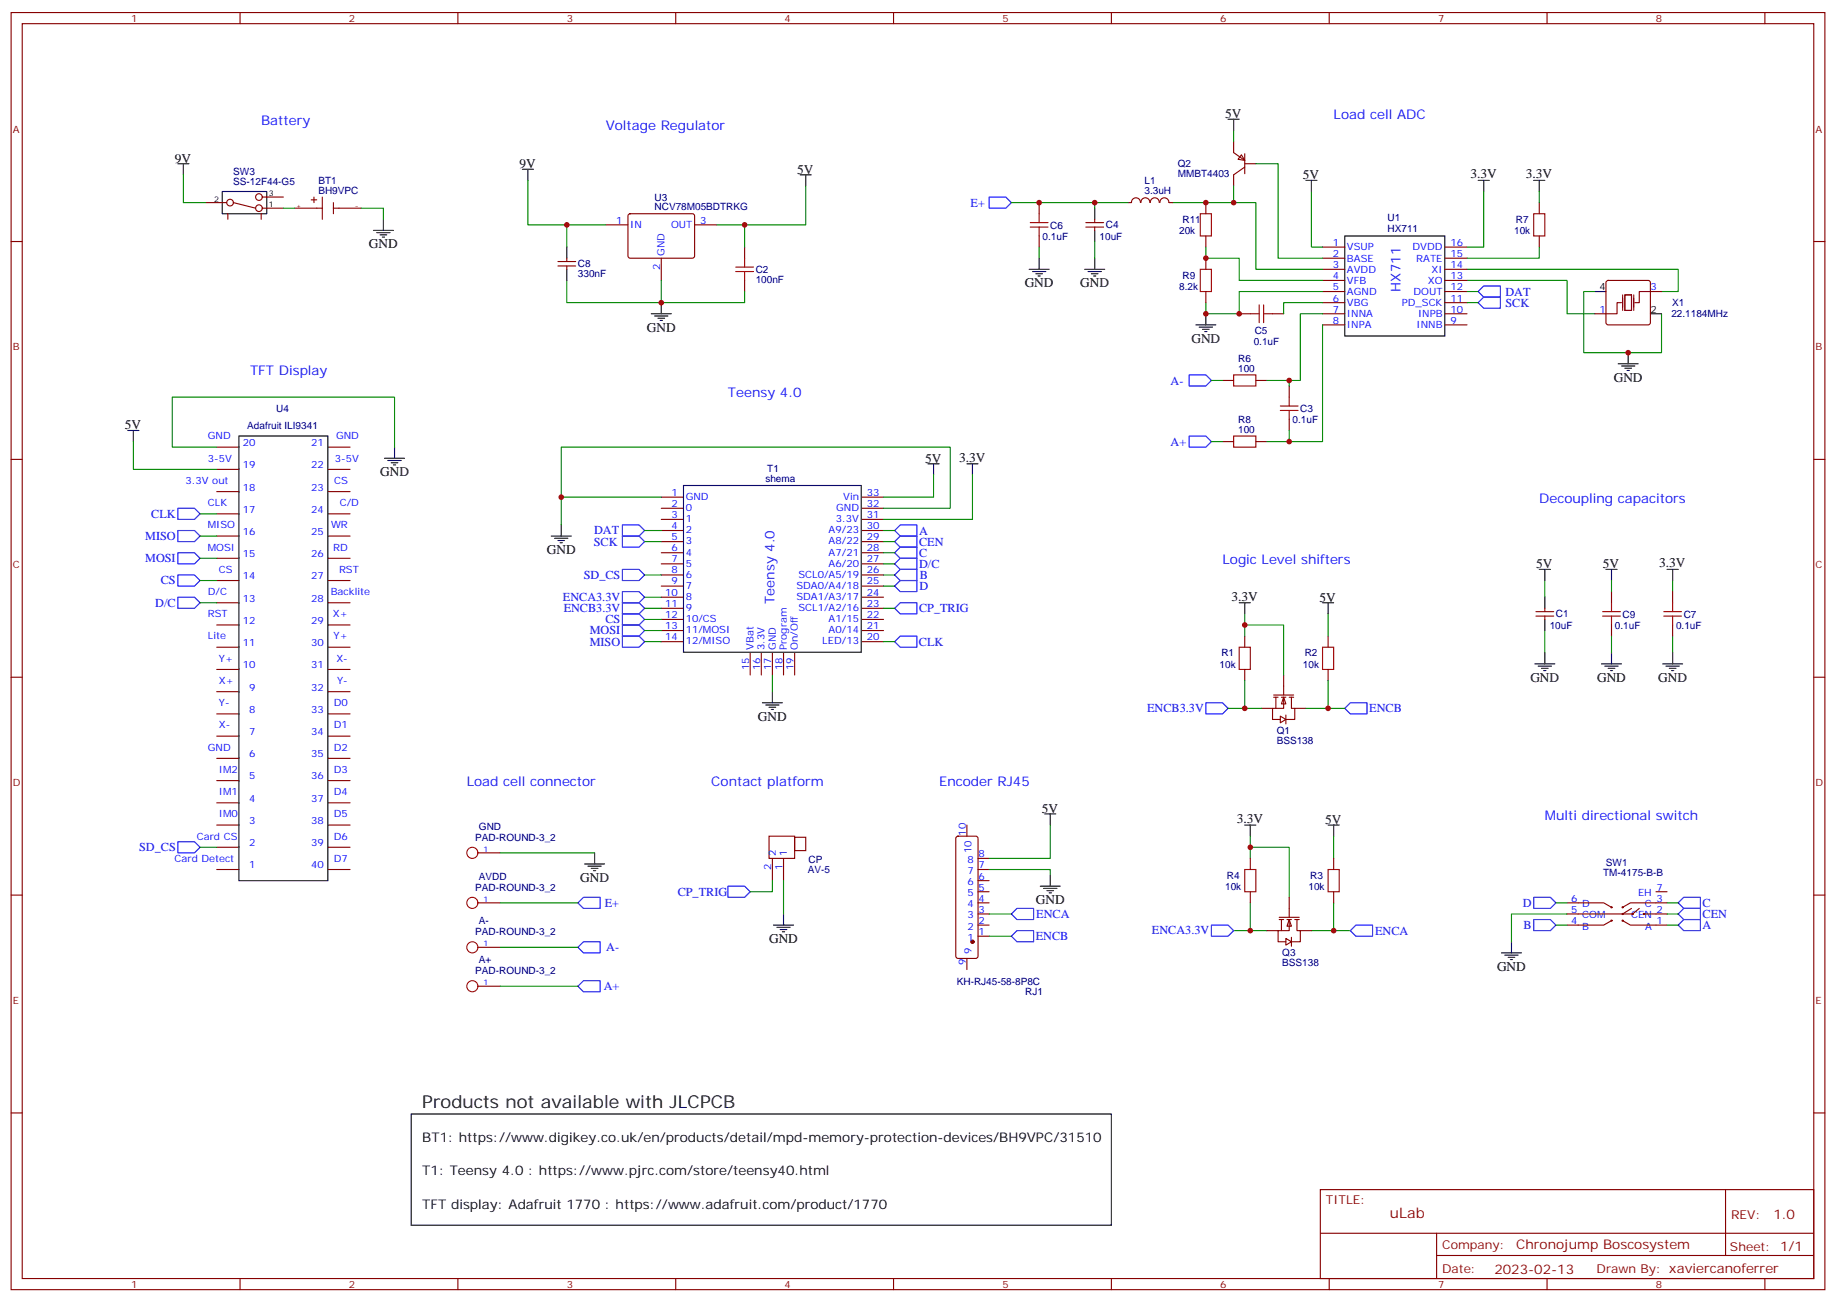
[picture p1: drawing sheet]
<svg xmlns="http://www.w3.org/2000/svg" width="583mm" height="413mm" viewBox="0 0 583 413" stroke-linecap="round" stroke-linejoin="round" font-family="sans-serif">
<g fill="none" stroke="#870000" stroke-width=".35">
<path d="M3.5 4h575.8v405.3h-575.8zM7.1 7.5h568.6v398.3h-568.6zM76.2 4v3.5M145.3 4v3.5M214.5 4v3.5M283.6 4v3.5M352.8 4v3.5M421.9 4v3.5M491.1 4v3.5M560.2 4v3.5M391.6 44.9v3.5l3.5 2.5M394.1 49.1l1 1.8-2.1-.3z"/>
<path d="M395.1 53l-3.5 2.5v3.5M395.1 52h3.5M395.1 48.8v6.3M3.5 76.7h3.6M329.8 64.3v3.5M329.8 74.9v3.5M344.7 72.1h5.6M344.7 70.7h5.6M347.5 69.6v1.1M347.5 72.1v1M362 64.3a1.41 1.41 0 0 0-1.4-1.5 1.41 1.41 0 0 0-1.4 1.5h-1.1M362.2 64.3a1.41 1.41 0 0 1 1.4-1.5 1.41 1.41 0 0 1 1.4 1.5"/>
<path d="M365.1 64.3a1.41 1.41 0 0 1 1.5-1.5 1.41 1.41 0 0 1 1.4 1.5M368.2 64.3a1.41 1.41 0 0 1 1.4-1.5 1.41 1.41 0 0 1 1.4 1.5M371.1 64.3h1.1M382.8 64.3v3.5M382.8 74.9v3.5M419.8 78.4h7.1M458.6 78.4h7.1M488.6 64.3v3.5M488.6 74.9v3.5M575.7 76.7h3.6M382.8 82v3.5M382.8 92.5v3.6"/>
<path d="M393.3 99.6h3.6M403.9 99.6h3.6M419.8 82h7.1M419.8 85.5h7.1M419.8 89h7.1M419.8 92.5h7.1M419.8 96.1h7.1M419.8 99.6h7.1M458.6 82h7.1M458.6 85.5h7.1M458.6 89h7.1M458.6 92.5h7.1"/>
<path d="M458.6 96.1h7.1M458.6 99.6h7.1M419.8 103.1h7.1M458.6 103.1h7.1M388.1 120.8h3.5M398.6 120.8h3.6M409.2 122.5v3.5M409.2 133.1v3.5M3.5 145.8h3.6M209.9 157.8h7.1M273.4 157.8h7.1M388.1 140.2h3.5"/>
<path d="M398.6 140.2h3.6M575.7 145.8h3.6M209.9 161.3h7.1M209.9 164.9h7.1M209.9 168.4h7.1M209.9 171.9h7.1M209.9 175.4h7.1M209.9 179h7.1M273.4 161.3h7.1M273.4 164.9h7.1M273.4 168.4h7.1M273.4 171.9h7.1"/>
<path d="M273.4 175.4h7.1M273.4 179h7.1M209.9 182.5h7.1M209.9 186h7.1M209.9 189.5h7.1M209.9 193.1h7.1M209.9 196.6h7.1M273.4 182.5h7.1M273.4 186h7.1M273.4 189.5h7.1M273.4 193.1h7.1M273.4 196.6h7.1"/>
<path d="M487.5 195.5h5.7M487.5 194.1h5.7M490.4 193.1v1M490.4 195.5v1.1M530.9 187.8v3.5M530.9 198.4v3.5M3.5 214.9h3.6M209.9 200.1h7.1M209.9 203.7h7.1M238.1 207.2v7M241.7 207.2v7M245.2 207.2v7"/>
<path d="M248.7 207.2v7M252.2 207.2v7M273.4 200.1h7.1M273.4 203.7h7.1M395.1 201.9v3.5M395.1 212.5v3.5M421.6 201.9v3.5M421.6 212.5v3.5M575.7 214.9h3.6M3.5 284.1h3.6M575.7 284.1h3.6M3.5 353.2h3.6"/>
<path d="M575.7 353.2h3.6M419.1 377.6h156.6v28.2h-156.6zM547.7 377.6v20.9M419.1 391.4h156.5M456 398.5h119.6M456 391.4v14.1M76.2 405.8v3.5M145.3 405.8v3.5M214.5 405.8v3.5M283.6 405.8v3.5M352.8 405.8v3.5M421.9 405.8v3.5"/>
<path d="M491.1 405.8v3.5M560.2 405.8v3.5"/>
</g>
<g fill="none" stroke="#008700" stroke-width=".35">
<path d="M391.6 41.4v3.5M391.6 59v5.3M398.6 52h7.1v30h14.1M321 64.3h37.1M329.8 78.4v3.6M347.5 64.3v1.8M347.5 76.7v5.3M372.2 64.3h26.4v21.2h21.2M382.8 78.4v3.6h10.5v7h26.5M416.3 60.8v17.6h3.5M471 60.8v17.6h-5.3M488.6 78.4v3.6h-22.9"/>
<path d="M488.6 60.8v3.5M419.8 99.6h-7.1v21.2h-3.5M419.8 96.1h-12.3v3.5M419.8 92.5h-26.5v7.1h-10.5v-3.5M465.7 89h31.7v10.6h8.8M465.7 85.5h67v7h-5.3M465.7 92.5h3.5M465.7 96.1h3.5M506.2 92.5h-3.5v19.4h24.7v-12.3M419.8 103.1v37.1h-10.6M384.5 120.8h3.6M402.2 120.8h7v1.7"/>
<path d="M409.2 136.6v3.6h-7M384.5 140.2h3.6M490.4 184.3v5.2M530.9 184.3v3.5M490.4 200.1v7.1M530.9 201.9v5.3"/>
</g>
<g fill="none" stroke="#000" stroke-width=".35">
<path d="M469.2 57.3h3.5M471 57.3v3.5M486.8 57.3h3.6M488.6 57.3v3.5M347.5 66.1v3.5M347.5 73.1v3.6M426.9 74.9h31.7v31.7h-31.7zM326.7 85.5h6.3M327.7 86.2h4.3M328.8 86.9h2.1M329.5 87.6h.7M329.8 82v3.5"/>
<path d="M344.3 85.5h6.4M345.4 86.2h4.2M346.4 86.9h2.1M347.1 87.6h.7M347.5 82v3.5M382.8 99.6v3.5M379.6 103.1h6.3M380.6 103.8h4.3M381.7 104.5h2.1M382.4 105.2h.7M513.6 115.5h6.4M514.7 116.2h4.2"/>
<path d="M515.8 116.9h2.1M516.5 117.6h.7M516.8 111.9v3.6M217 154.1h56.4v52.9h-56.4zM490.4 189.5v3.6M490.4 196.6v3.5M529.2 180.7h3.5M530.9 180.7v3.6M487.2 210.7h6.3M488.2 211.4h4.3M489.3 212.1h2.1M490 212.8h.7"/>
<path d="M490.4 207.2v3.5M527.8 210.7h6.3M528.8 211.4h4.2M529.9 212.1h2.1M530.6 212.8h.7M530.9 207.2v3.5"/>
</g>
<g fill="none" stroke="#a10000" stroke-width=".35">
<path d="M327 70.7h5.7M327 72.1h5.7M329.8 67.8v2.9M329.8 72.1v2.8M381 67.8h3.5v7.1h-3.5zM486.8 67.8h3.6v7.1h-3.6zM381 85.5h3.5v7h-3.5zM396.9 99.6h2.8M399.7 96.8v5.6M401.1 96.8v5.6M401.1 99.6h2.8M391.6 119h7v3.5h-7z"/>
<path d="M391.6 138.4h7v3.5h-7zM406.4 128.9h5.6M406.4 130.3h5.6M409.2 126v2.9M409.2 130.3v2.8M528.1 194.1h5.7M528.1 195.5h5.7M530.9 191.3v2.8M530.9 195.5v2.9M393.3 205.4h3.6v7.1h-3.6zM419.8 205.4h3.5v7.1h-3.5z"/>
</g>
<path d="M314 62.5h5.3l1.7 1.8-1.7 1.8h-5.3zM469.2 92.5l1.8-1.7h5.2v3.5h-5.2zM469.2 96.1l1.8-1.8h5.2v3.5h-5.2zM377.5 119h5.3l1.7 1.8-1.7 1.7h-5.3zM377.5 138.4h5.3l1.7 1.8-1.7 1.7h-5.3z" fill="none" stroke="#00f" stroke-width=".35"/>
<g fill="#fff" stroke="#870000" stroke-width=".35">
<path d="M407.5 221.3l.7 2.1h-1.4z"/>
<path d="M406.4 227.3l1.8 1.1-1.8 1z"/>
</g>
<path d="M407.5 214.2v6.4M400.4 224.8h3.5M404.3 220.6h6.3M404.3 221.3h1.4M405 221.3v3.5M406.8 221.3h1.4M407.5 221.3v3.5h-3.6v3.6h2.5M408.2 226.9v2.9M409.2 221.3h1.4M409.9 221.3v3.5h1.1v3.6h-2.8M411 224.8h3.5" fill="none" stroke="#870000" stroke-width=".35"/>
<g fill="none" stroke="#008700" stroke-width=".35">
<path d="M395.1 198.4h12.4v15.8M395.1 194.8v7.1M421.6 194.8v7.1M395.1 216v8.8h5.3M421.6 216v8.8h-7.1M389.8 224.8h5.3M421.6 224.8h5.3M396.9 268.9h12.3v15.9M396.9 265.4v7.1M423.3 265.4v7.1M391.6 295.4h5.3M396.9 286.6v8.8h5.3"/>
<path d="M423.3 286.6v8.8h-7M423.3 295.4h5.3"/>
</g>
<path d="M393.3 191.3h3.6M395.1 191.3v3.5M419.8 191.3h3.5M421.6 191.3v3.5M395.1 261.9h3.5M396.9 261.9v3.5M421.6 261.9h3.5M423.3 261.9v3.5" fill="none" stroke="#000" stroke-width=".35"/>
<path d="M382.8 223.1h5.3l1.7 1.7-1.7 1.8h-5.3zM426.9 224.8l1.7-1.7h5.3v3.5h-5.3zM384.5 293.6h5.3l1.8 1.8-1.8 1.7h-5.3zM428.6 295.4l1.8-1.8h5.3v3.5h-5.3z" fill="none" stroke="#00f" stroke-width=".35"/>
<g fill="#fff" stroke="#870000" stroke-width=".35">
<path d="M409.2 291.9l.7 2.1h-1.4z"/>
<path d="M408.2 297.9l1.7 1-1.7 1.1z"/>
</g>
<g fill="none" stroke="#870000" stroke-width=".35">
<path d="M65.3 64.3h6.7M72.3 67.8v1.8M74.1 64.3l7 1.8M82.9 67.8v1.8M83.3 62.5h6.7M83.3 66.1h6.7M192.3 71.4h7M199.6 68l.4-.2 20.1 .1 .4 .6-.1 13-.6 .5-20-.1-.5-.7v-12.7zM220.5 71.4h7M236.4 78.4v3.6M177.1 83h5.6M177.1 84.4h5.6"/>
<path d="M179.9 82v1M179.9 84.4v1.1M209.9 82v7M236.4 89v3.5M506.2 99.6h3.6M510 89.2l.5-.2h12.7l.5 .2 .2 .5v12.7l-.3 .5-.4 .2h-12.7l-.5-.2-.2-.5v-12.7zM523.9 92.5h3.5M68.8 141.9h7M68.8 149h7M68.8 156h7M104.1 141.9h7M104.1 149h7"/>
<path d="M104.1 156h7M68.8 163.1h7M68.8 170.1h7M68.8 177.2h7M104.1 163.1h7M104.1 170.1h7M104.1 177.2h7M68.8 184.3h7M68.8 191.3h7M68.8 198.4h7M104.1 184.3h7M104.1 191.3h7"/>
<path d="M104.1 198.4h7M511.5 187.8v3.5M511.5 198.4v3.5M68.8 205.4h7M68.8 212.5h7M68.8 219.5h7M104.1 205.4h7M104.1 212.5h7M104.1 219.5h7M68.8 226.6h7M68.8 233.6h7M104.1 226.6h7"/>
<path d="M104.1 233.6h7M68.8 240.7h7M68.8 247.8h7M68.8 254.8h7M104.1 240.7h7M104.1 247.8h7M104.1 254.8h7M68.8 261.9h7M68.8 268.9h7M68.8 276h7M104.1 261.9h7M104.1 268.9h7"/>
<path d="M104.1 276h7M151.7 270.7h7M244.1 265.4h8.1v7.1h-8.1zM245.2 272.5v7M248.7 272.5v7M252.2 265.7h3.6v4.3h-3.6zM303.6 265.6l.5-.2h5.6l.5 .2 .2 .5v37.4l-.2 .5-.5 .2h-5.6l-.5-.2-.2-.5v-37.4zM306.9 261.9v3.5M310.4 276h3.6M310.4 279.5h3.6M310.4 272.5h3.6M396.9 272.5v3.5"/>
<path d="M423.3 272.5v3.5M151.7 286.6h7M310.4 293.6h3.6M310.4 290.1h3.6M310.4 286.6h3.6M310.4 283h3.6M310.4 297.1h3.6M396.9 283v3.6M402.2 295.4h3.5M406 291.1h6.4M406 291.9h1.5M406.8 291.9v3.5"/>
<path d="M408.5 291.9h1.4M409.2 291.9v3.5h-3.5v3.5h2.5M409.2 284.8v6.3M409.9 297.5v2.8M411 291.9h1.4M411.7 291.9v3.5h1v3.5h-2.8M412.7 295.4h3.6M423.3 283v3.6M497.4 286.6h11.7l2.4 1.4M511.5 292.2l-2.4 1.4h-11.7M515.1 292.2l2.4 1.4h11.7M517.9 288.3l-2.8 1.8"/>
<path d="M520.3 288.3l-2.1 1.8h-20.8M521.8 290.1h7.4M525.6 283h3.6M529.2 286.6h-11.7l-2.4 1.4M151.7 300.7h7M151.7 313h7M306.9 304.2v3.5"/>
<circle cx="73" cy="64.3" r="1.06"/>
<circle cx="82.2" cy="66.1" r="1.06"/>
<circle cx="82.2" cy="62.5" r="1.06"/>
<circle cx="511.5" cy="288" r=".18"/>
<circle cx="511.5" cy="292.2" r=".18"/>
<circle cx="515.1" cy="292.2" r=".18"/>
<circle cx="515.1" cy="290.1" r=".18"/>
<circle cx="515.1" cy="288" r=".18"/>
<circle cx="518.2" cy="290.1" r=".18"/>
<circle cx="521.8" cy="290.1" r=".18"/>
</g>
<path d="M233.5 84.8h5.7M233.5 86.2h5.7M236.4 82v2.8M236.4 86.2v2.8M508.7 194.1h5.6M508.7 195.5h5.6M511.5 191.3v2.8M511.5 195.5v2.9M395.1 276h3.5v7h-3.5zM421.6 276h3.5v7h-3.5z" fill="none" stroke="#a10000" stroke-width=".35"/>
<g fill="none" stroke="#000" stroke-width=".35">
<path d="M389.8 37.9h3.5M391.6 37.9v3.5M56.4 52h3.6M58.2 52v3.5M165.8 53.7h3.5M167.6 53.7v3.6M254 55.5h3.5M255.8 55.5v3.5M414.5 57.3h3.5M416.3 57.3v3.5M70.6 60.8h14.1v7h-14.1zM118.5 73.1h6.4"/>
<path d="M119.6 73.8h4.2M120.6 74.5h2.2M121.4 75.2h.7M121.7 69.6v3.5M179.9 78.4v3.6M179.9 85.5v3.5M206.7 99.6h6.4M209.9 96.1v3.5M506.2 92.5h3.6M523.9 99.6h3.5M207.8 100.3h4.2M208.8 101h2.2"/>
<path d="M209.5 101.7h.8M40.6 136.6h3.5M42.3 136.6v3.6M75.8 138.4h28.3v141.1h-28.3zM122.1 145.5h6.3M123.1 146.2h4.3M124.2 146.9h2.1M124.9 147.6h.7M125.2 141.9v3.6M294.6 147.2h3.5M296.3 147.2v3.5M306.9 147.2h3.5"/>
<path d="M308.7 147.2v3.5M175 170.1h6.3M176 170.9h4.3M177.1 171.6h2.1M177.8 172.3h.7M178.2 166.6v3.5M488.6 180.7h3.5M490.4 180.7v3.6M509.8 180.7h3.5M511.5 180.7v3.6M245.2 219.5v3.6M508.4 210.7h6.3"/>
<path d="M509.4 211.4h4.2M510.5 212.1h2.1M511.2 212.8h.7M511.5 207.2v3.5M242 223.1h6.4M243.1 223.8h4.2M244.1 224.5h2.1M244.8 225.2h.7M331.6 258.3h3.5M333.4 258.3v3.6M185.6 274.2h6.3M186.6 274.9h4.3"/>
<path d="M187.7 275.6h2.1M188.4 276.3h.7M188.7 270.7v3.5M333.4 277.7v3.6M245.5 293.6h6.4M246.6 294.3h4.2M247.6 295h2.2M248.4 295.7h.7M248.7 290.1v3.5M330.2 281.3h6.3M331.3 282h4.2M332.3 282.7h2.1"/>
<path d="M333 283.4h.7M479.8 298.9v3.5M476.6 302.4h6.4M477.7 303.1h4.2M478.7 303.8h2.1M479.4 304.6h.7M130.5 353.6h222.3v35.3h-222.3z"/>
</g>
<g fill="none" stroke="#008700" stroke-width=".35">
<path d="M58.2 55.5v8.8h7.1M167.6 57.3v14.1h24.7M255.8 59v12.4h-28.3M90 66.1h3.5M114.7 66.1h7v3.5M179.9 71.4v7M236.4 71.4v7M179.9 89v7.1h30v-7.1M236.4 92.5v3.6h-26.5M42.3 140.2v8.8h26.5M68.8 141.9h-14.1v-15.9h70.5v15.9M178.2 157.8v-15.9h123.4v19.4h-21.1"/>
<path d="M209.9 157.8h-31.7v8.8M296.3 150.7v7.1h-15.8M308.7 150.7v14.2h-28.2M63.5 177.2h5.3M63.5 170.1h5.3M63.5 163.1h5.3M204.6 171.9h5.3M204.6 168.4h5.3M280.5 179h3.5M280.5 171.9h3.5M280.5 168.4h3.5M280.5 175.4h3.5"/>
<path d="M63.5 191.3h5.3M63.5 184.3h5.3M204.6 193.1h5.3M204.6 189.5h5.3M204.6 182.5h5.3M204.6 196.6h5.3M280.5 193.1h3.5M280.5 182.5h3.5M280.5 186h3.5M511.5 184.3v3.5M204.6 203.7h5.3M204.6 200.1h5.3"/>
<path d="M245.2 214.2v5.3M280.5 203.7h3.5M511.5 201.9v5.3M63.5 268.9h5.3M158.7 270.7h30M245.2 279.5v3.5h-7.1M248.7 279.5v10.6M314 276h19.4v1.7M333.4 261.9v10.6h-19.4M158.7 286.6h24.7M314 290.1h7M314 297.1h7"/>
<path d="M493.9 286.6h3.5M493.9 293.6h3.5M497.4 290.1h-17.6v8.8M529.2 290.1h3.5M529.2 286.6h3.5M529.2 293.6h3.5M158.7 313h24.7M158.7 300.7h24.7"/>
</g>
<g fill="none" stroke="#00f" stroke-width=".35">
<path d="M56.4 161.3h5.3l1.8 1.8-1.8 1.8h-5.3zM56.4 168.4h5.3l1.8 1.7-1.8 1.8h-5.3zM56.4 175.4h5.3l1.8 1.8-1.8 1.8h-5.3zM197.6 170.1h5.2l1.8 1.8-1.8 1.8h-5.2zM197.6 166.6h5.2l1.8 1.8-1.8 1.7h-5.2zM284 179l1.8-1.8h5.2v3.5h-5.2zM284 168.4l1.8-1.8h5.2v3.5h-5.2zM284 171.9l1.8-1.8h5.2v3.6h-5.2zM284 175.4l1.8-1.7h5.2v3.5h-5.2zM56.4 182.5h5.3l1.8 1.8-1.8 1.7h-5.3zM56.4 189.5h5.3l1.8 1.8-1.8 1.8h-5.3zM197.6 191.3h5.2l1.8 1.8-1.8 1.7h-5.2z"/>
<path d="M197.6 187.8h5.2l1.8 1.7-1.8 1.8h-5.2zM197.6 180.7h5.2l1.8 1.8-1.8 1.8h-5.2zM197.6 194.8h5.2l1.8 1.8-1.8 1.8h-5.2zM197.6 198.4h5.2l1.8 1.7-1.8 1.8h-5.2zM284 193.1l1.8-1.8h5.2v3.5h-5.2zM284 182.5l1.8-1.8h5.2v3.6h-5.2zM284 186l1.8-1.7h5.2v3.5h-5.2zM197.6 201.9h5.2l1.8 1.8-1.8 1.7h-5.2zM284 203.7l1.8-1.8h5.2v3.5h-5.2zM56.4 267.2h5.3l1.8 1.7-1.8 1.8h-5.3zM185.2 298.9h5.3v3.5h-5.3l-1.8-1.7zM185.2 284.8h5.3v3.5h-5.3l-1.8-1.7z"/>
<path d="M231.1 281.3h5.3l1.7 1.7-1.7 1.8h-5.3zM321 290.1l1.8-1.8h5.3v3.6h-5.3zM322.8 295.4h5.3v3.5h-5.3l-1.8-1.8zM486.8 291.9h5.3l1.8 1.7-1.8 1.8h-5.3zM486.8 284.8h5.3l1.8 1.8-1.8 1.7h-5.3zM532.7 290.1l1.8-1.8h5.3v3.6h-5.3zM532.7 286.6l1.8-1.8h5.3v3.5h-5.3zM532.7 293.6l1.8-1.7h5.3v3.5h-5.3zM183.4 313l1.8-1.7h5.3v3.5h-5.3z"/>
</g>
<circle cx="308.7" cy="298.9" r=".53" fill="#870000" stroke="#870000" stroke-width=".35"/>
<g fill="none" stroke="#f00" stroke-width=".35">
<circle cx="149.9" cy="270.7" r="1.76"/>
<circle cx="149.9" cy="286.6" r="1.76"/>
<circle cx="149.9" cy="300.7" r="1.76"/>
<circle cx="149.9" cy="313" r="1.76"/>
</g>
<path d="M93.5 66.1h8.8M98.8 63.4h1.7M99.7 62.5v1.8M102.3 62.5v7.1M105.8 64.3v3.5M105.8 66.1h8.9" fill="none" stroke="#850000" stroke-width=".35"/>
<path d="M514.7 96.1h-1.4v3.5h-3.5M515.1 93.6v4.9M515.8 93.6h2.1v4.9h-2.1zM518.6 93.6v4.9M523.9 92.5h-3.6v3.6h-1.4" fill="none" stroke="#870012" stroke-width=".35"/>
<g fill="#c00">
<circle cx="516.8" cy="111.9" r=".88"/>
<circle cx="409.2" cy="120.8" r=".88"/>
<circle cx="409.2" cy="140.2" r=".88"/>
<circle cx="393.3" cy="99.6" r=".88"/>
<circle cx="382.8" cy="99.6" r=".88"/>
<circle cx="382.8" cy="82" r=".88"/>
<circle cx="382.8" cy="64.3" r=".88"/>
<circle cx="347.5" cy="64.3" r=".88"/>
<circle cx="329.8" cy="64.3" r=".88"/>
<circle cx="391.6" cy="64.3" r=".88"/>
<circle cx="395.1" cy="198.4" r=".88"/>
<circle cx="395.1" cy="224.8" r=".88"/>
<circle cx="421.6" cy="224.8" r=".88"/>
<circle cx="423.3" cy="295.4" r=".88"/>
<circle cx="396.9" cy="295.4" r=".88"/>
<circle cx="396.9" cy="268.9" r=".88"/>
<circle cx="179.9" cy="71.4" r=".88"/>
<circle cx="209.9" cy="96.1" r=".88"/>
<circle cx="236.4" cy="71.4" r=".88"/>
<circle cx="178.2" cy="157.8" r=".88"/>
</g>
<text font-size="5.6" x="134.1" y="351.8">Products not available with JLCPCB</text>
<text font-size="4.6" fill="#800" x="441.2" y="386.6">uLab</text>
<g font-size="4.2" fill="#00f">
<text x="82.9" y="39.6">Battery</text>
<text x="192.3" y="41.4">Voltage Regulator</text>
<text x="423.3" y="37.9">Load cell ADC</text>
<text x="444.5" y="92.5" transform="rotate(-90 444.5 92.5)">HX711</text>
<text x="79.4" y="119">TFT Display</text>
<text x="231.1" y="126">Teensy 4.0</text>
<text x="488.6" y="159.6">Decoupling capacitors</text>
<text x="388.1" y="179">Logic Level shifters</text>
<text x="245.9" y="191.7" transform="rotate(-90 245.9 191.7)">Teensy 4.0</text>
<text x="148.2" y="249.5">Load cell connector</text>
<text x="225.8" y="249.5">Contact platform</text>
<text x="298.1" y="249.5">Encoder RJ45</text>
<text x="490.4" y="260.1">Multi directional switch</text>
</g>
<g font-size="4.2">
<text x="388.9" y="37.5">5V</text>
<text x="55.5" y="51.6">9V</text>
<text x="164.9" y="53.4">9V</text>
<text x="253.1" y="55.1">5V</text>
<text x="413.6" y="56.9">5V</text>
<text x="466.7" y="56.6">3.3V</text>
<text x="484.4" y="56.6">3.3V</text>
<text x="117.1" y="78.8">GND</text>
<text x="325.3" y="91.1">GND</text>
<text x="342.9" y="91.1">GND</text>
<text x="205.3" y="105.2">GND</text>
<text x="378.2" y="108.8">GND</text>
<text x="512.2" y="121.1">GND</text>
<text x="39.6" y="136.3">5V</text>
<text x="293.6" y="146.9">5V</text>
<text x="304.4" y="146.5">3.3V</text>
<text x="120.6" y="151.1">GND</text>
<text x="173.6" y="175.8">GND</text>
<text x="487.7" y="180.4">5V</text>
<text x="508.8" y="180.4">5V</text>
<text x="526.7" y="180">3.3V</text>
<text x="390.9" y="190.6">3.3V</text>
<text x="418.9" y="191">5V</text>
<text x="485.8" y="216.4">GND</text>
<text x="506.9" y="216.4">GND</text>
<text x="526.3" y="216.4">GND</text>
<text x="240.6" y="228.7">GND</text>
<text x="330.7" y="258">5V</text>
<text x="392.6" y="261.2">3.3V</text>
<text x="420.6" y="261.5">5V</text>
<text x="184.1" y="279.9">GND</text>
<text x="328.8" y="286.9">GND</text>
<text x="244.1" y="299.3">GND</text>
<text x="475.2" y="308.1">GND</text>
<text x="134.1" y="362.4">BT1: https://www.digikey.co.uk/en/products/detail/mpd-memory-protection-devices/BH9VPC/31510</text>
<text x="134.1" y="373">T1: Teensy 4.0 : https://www.pjrc.com/store/teensy40.html</text>
<text x="134.1" y="383.6">TFT display: Adafruit 1770 : https://www.adafruit.com/product/1770</text>
</g>
<g font-size="4.2" fill="#800">
<text x="562.9" y="386.8">1.0</text>
<text x="481.3" y="396.4">Chronojump Boscosystem</text>
<text x="474.4" y="404.2">2023-02-13</text>
</g>
<g font-size="3.9" fill="#00f">
<text x="308.1" y="65.6">E+</text>
<text x="477.8" y="93.8">DAT</text>
<text x="477.8" y="97.3">SCK</text>
<text x="371.6" y="122.1">A-</text>
<text x="371.6" y="141.5">A+</text>
<text x="48" y="164.3">CLK</text>
<text x="46.1" y="171.4">MISO</text>
<text x="188.5" y="173.2">SCK</text>
<text x="188.6" y="169.6">DAT</text>
<text x="291.7" y="169.7">A</text>
<text x="291.8" y="173.2">CEN</text>
<text x="46.1" y="178.4">MOSI</text>
<text x="291.8" y="176.7">C</text>
<text x="51" y="185.5">CS</text>
<text x="185.3" y="183.7">SD_CS</text>
<text x="291.8" y="180.3">D/C</text>
<text x="292" y="183.9">B</text>
<text x="178.7" y="190.7">ENCA3.3V</text>
<text x="291.9" y="187.4">D</text>
<text x="49.3" y="192.5">D/C</text>
<text x="178.9" y="194.3">ENCB3.3V</text>
<text x="192.2" y="197.8">CS</text>
<text x="291.7" y="194.4">CP_TRIG</text>
<text x="187.2" y="201.4">MOSI</text>
<text x="187.2" y="204.9">MISO</text>
<text x="291.7" y="205">CLK</text>
<text x="364.1" y="226.1">ENCB3.3V</text>
<text x="434.6" y="226.1">ENCB</text>
<text x="44.2" y="270.1">SD_CS</text>
<text x="192" y="287.8">E+</text>
<text x="215.1" y="284.2">CP_TRIG</text>
<text x="483.3" y="287.8">D</text>
<text x="540.5" y="287.9">C</text>
<text x="328.9" y="291.5">ENCA</text>
<text x="540.5" y="291.4">CEN</text>
<text x="328.8" y="298.4">ENCB</text>
<text x="365.7" y="296.6">ENCA3.3V</text>
<text x="436.5" y="296.8">ENCA</text>
<text x="483.6" y="294.8">B</text>
<text x="540.4" y="294.9">A</text>
<text x="192.4" y="301.9">A-</text>
<text x="191.7" y="314.3">A+</text>
</g>
<g font-size="3.9" fill="#800">
<text x="420.9" y="382.2">TITLE:</text>
<text x="549.5" y="386.8">REV:</text>
<text x="457.8" y="396.4">Company:</text>
<text x="549.1" y="397">Sheet: 1/1</text>
<text x="457.8" y="404">Date:</text>
<text x="506.8" y="404.1">Drawn By: xaviercanoferrer</text>
</g>
<g font-size="3.2" fill="#800">
<text x="41.6" y="7">1</text>
<text x="110.8" y="7">2</text>
<text x="179.9" y="7">3</text>
<text x="249.1" y="7">4</text>
<text x="318.2" y="7">5</text>
<text x="387.3" y="7">6</text>
<text x="456.5" y="7">7</text>
<text x="525.6" y="7">8</text>
<text x="4.1" y="42.1">A</text>
<text x="576.3" y="42.1">A</text>
<text x="4.1" y="111.2">B</text>
<text x="576.3" y="111.2">B</text>
<text x="4.1" y="180.4">C</text>
<text x="576.3" y="180.4">C</text>
<text x="4.1" y="249.5">D</text>
<text x="576.3" y="249.5">D</text>
<text x="4.1" y="318.7">E</text>
<text x="576.3" y="318.7">E</text>
<text x="41.6" y="408.8">1</text>
<text x="110.8" y="408.8">2</text>
<text x="179.9" y="408.8">3</text>
<text x="249.1" y="408.8">4</text>
<text x="318.2" y="408.8">5</text>
<text x="387.3" y="408.8">6</text>
<text x="456.5" y="408.8">7</text>
<text x="525.6" y="408.8">8</text>
</g>
<g font-size="3.2" fill="#000080">
<text x="373.9" y="53.1">Q2</text>
<text x="74" y="58.6">SS-12F44-G5</text>
<text x="74" y="55.5">SW3</text>
<text x="101.1" y="58.3">BT1</text>
<text x="363.3" y="58.5">L1</text>
<text x="373.9" y="56.3">MMBT4403</text>
<text x="101" y="61.5">BH9VPC</text>
<text x="207.8" y="63.7">U3</text>
<text x="363.3" y="61.7">3.3uH</text>
<text x="207.8" y="66.8">NCV78M05BDTRKG</text>
<text x="375.4" y="70.8">R11</text>
<text x="440.5" y="70.2">U1</text>
<text x="481.2" y="70.8">R7</text>
<text x="330.9" y="76">0.1uF</text>
<text x="333.4" y="72.5">C6</text>
<text x="349" y="76">10uF</text>
<text x="351" y="72.5">C4</text>
<text x="374.3" y="74.3">20k</text>
<text x="440.5" y="73.5">HX711</text>
<text x="480.6" y="74.3">10k</text>
<text x="183.4" y="88">330nF</text>
<text x="183.4" y="84.9">C8</text>
<text x="239.9" y="89.8">100nF</text>
<text x="239.9" y="86.7">C2</text>
<text x="375.4" y="88.4">R9</text>
<text x="374.3" y="91.9">8.2k</text>
<text x="530.5" y="100.8">22.1184MHz</text>
<text x="530.8" y="97.2">X1</text>
<text x="398.3" y="106">C5</text>
<text x="398" y="109.6">0.1uF</text>
<text x="393" y="117.9">100</text>
<text x="393" y="114.9">R6</text>
<text x="87.7" y="130.8">U4</text>
<text x="412.8" y="130.7">C3</text>
<text x="78.5" y="136.1">Adafruit ILI9341</text>
<text x="393" y="137.3">100</text>
<text x="393" y="134.3">R8</text>
<text x="410.3" y="134.2">0.1uF</text>
<text x="243.6" y="150">T1</text>
<text x="242.9" y="153">shema</text>
<text x="493.9" y="196">C1</text>
<text x="515.1" y="196">C9</text>
<text x="534.5" y="196">C7</text>
<text x="491.9" y="199.5">10uF</text>
<text x="512.6" y="199.5">0.1uF</text>
<text x="532" y="199.5">0.1uF</text>
<text x="387.7" y="208.3">R1</text>
<text x="414.2" y="208.3">R2</text>
<text x="387.1" y="211.9">10k</text>
<text x="413.6" y="211.9">10k</text>
<text x="405.3" y="232.8">Q1</text>
<text x="405.3" y="236">BSS138</text>
<text x="152" y="263.3">GND</text>
<text x="150.9" y="266.9">PAD-ROUND-3_2</text>
<text x="256.6" y="274">CP</text>
<text x="509.8" y="274.8">SW1</text>
<text x="152" y="279.2">AVDD</text>
<text x="256.5" y="277.1">AV-5</text>
<text x="389.5" y="278.9">R4</text>
<text x="415.9" y="278.9">R3</text>
<text x="508.9" y="278.1">TM-4175-B-B</text>
<text x="150.9" y="282.8">PAD-ROUND-3_2</text>
<text x="388.9" y="282.4">10k</text>
<text x="415.4" y="282.4">10k</text>
<text x="152" y="293.3">A-</text>
<text x="150.9" y="296.9">PAD-ROUND-3_2</text>
<text x="152" y="305.6">A+</text>
<text x="407" y="303.4">Q3</text>
<text x="150.9" y="309.3">PAD-ROUND-3_2</text>
<text x="407" y="306.5">BSS138</text>
<text x="303.7" y="312.5">KH-RJ45-58-8P8C</text>
<text x="325.4" y="315.7">RJ1</text>
</g>
<g font-size="3.2" fill="#00f">
<text x="195.5" y="71">1</text>
<text x="222.2" y="71">3</text>
<text x="200" y="72.4">IN</text>
<text x="213" y="72.4">OUT</text>
<text x="211" y="81.2" transform="rotate(-90 211 81.2)">GND</text>
<text x="423.1" y="78.1">1</text>
<text x="423.1" y="81.6">2</text>
<text x="427.6" y="79.5">VSUP</text>
<text x="427.6" y="83">BASE</text>
<text x="448.4" y="79.5">DVDD</text>
<text x="449.6" y="83">RATE</text>
<text x="460.4" y="81.6">15</text>
<text x="460.4" y="78.1">16</text>
<text x="209.5" y="85.7" transform="rotate(-90 209.5 85.7)">2</text>
<text x="423.1" y="85.1">3</text>
<text x="423.1" y="88.7">4</text>
<text x="427.6" y="86.5">AVDD</text>
<text x="454.4" y="86.5">XI</text>
<text x="460.4" y="88.7">13</text>
<text x="460.4" y="85.1">14</text>
<text x="423.1" y="92.2">5</text>
<text x="423.1" y="95.7">6</text>
<text x="427.6" y="90.1">VFB</text>
<text x="427.6" y="93.6">AGND</text>
<text x="448.7" y="93.6">DOUT</text>
<text x="453.2" y="90.1">XO</text>
<text x="460.4" y="95.7">11</text>
<text x="460.4" y="92.2">12</text>
<text x="523.9" y="92.2">3</text>
<text x="423.1" y="99.2">7</text>
<text x="427.6" y="97.1">VBG</text>
<text x="427.6" y="100.6">INNA</text>
<text x="444.9" y="97.1">PD_SCK</text>
<text x="450.1" y="100.6">INPB</text>
<text x="460.4" y="99.2">10</text>
<text x="507.7" y="99.2">1</text>
<text x="423.1" y="102.8">8</text>
<text x="427.6" y="104.2">INPA</text>
<text x="449.6" y="104.2">INNB</text>
<text x="460.4" y="102.8">9</text>
<text x="66" y="139.5">GND</text>
<text x="77.1" y="141.6">20</text>
<text x="98.8" y="141.6">21</text>
<text x="106.7" y="139.5">GND</text>
<text x="66" y="146.5">3-5V</text>
<text x="77.1" y="148.6">19</text>
<text x="98.8" y="148.6">22</text>
<text x="106.3" y="146.5">3-5V</text>
<text x="58.9" y="153.6">3.3V out</text>
<text x="77.1" y="155.7">18</text>
<text x="98.8" y="155.7">23</text>
<text x="106" y="153.6">CS</text>
<text x="66" y="160.6">CLK</text>
<text x="107.8" y="160.6">C/D</text>
<text x="213.2" y="157.3">1</text>
<text x="213.2" y="160.8">2</text>
<text x="217.7" y="158.7">GND</text>
<text x="267.6" y="158.7">Vin</text>
<text x="275.2" y="160.8">32</text>
<text x="275.2" y="157.3">33</text>
<text x="66" y="167.7">MISO</text>
<text x="77.1" y="162.7">17</text>
<text x="98.8" y="162.7">24</text>
<text x="105.1" y="167.7">WR</text>
<text x="213.2" y="164.3">3</text>
<text x="213.2" y="167.9">4</text>
<text x="217.7" y="162.2">0</text>
<text x="217.7" y="165.7">1</text>
<text x="265.3" y="165.7">3.3V</text>
<text x="265.4" y="162.2">GND</text>
<text x="275.2" y="167.9">30</text>
<text x="275.2" y="164.3">31</text>
<text x="77.1" y="169.8">16</text>
<text x="98.8" y="169.8">25</text>
<text x="213.2" y="171.4">5</text>
<text x="217.7" y="169.3">2</text>
<text x="217.7" y="172.8">3</text>
<text x="263" y="172.8">A8/22</text>
<text x="263" y="169.3">A9/23</text>
<text x="275.2" y="171.4">29</text>
<text x="66" y="174.7">MOSI</text>
<text x="77.1" y="176.8">15</text>
<text x="98.8" y="176.8">26</text>
<text x="105.8" y="174.7">RD</text>
<text x="213.2" y="174.9">6</text>
<text x="213.2" y="178.4">7</text>
<text x="217.7" y="176.3">4</text>
<text x="217.7" y="179.8">5</text>
<text x="263" y="179.8">A6/20</text>
<text x="263" y="176.3">A7/21</text>
<text x="275.2" y="178.4">27</text>
<text x="275.2" y="174.9">28</text>
<text x="69.5" y="181.8">CS</text>
<text x="77.1" y="183.9">14</text>
<text x="98.8" y="183.9">27</text>
<text x="107.6" y="181.8">RST</text>
<text x="213.2" y="182">8</text>
<text x="213.2" y="185.5">9</text>
<text x="217.7" y="183.4">6</text>
<text x="253.4" y="183.4">SCL0/A5/19</text>
<text x="275.2" y="185.5">25</text>
<text x="275.2" y="182">26</text>
<text x="66" y="188.8">D/C</text>
<text x="77.1" y="191">13</text>
<text x="98.8" y="191">28</text>
<text x="105" y="188.8">Backlite</text>
<text x="211.2" y="189">10</text>
<text x="217.7" y="186.9">7</text>
<text x="217.7" y="190.4">8</text>
<text x="252.8" y="190.4">SDA1/A3/17</text>
<text x="252.8" y="186.9">SDA0/A4/18</text>
<text x="275.2" y="189">24</text>
<text x="66" y="195.9">RST</text>
<text x="105.6" y="195.9">X+</text>
<text x="211.2" y="192.5">11</text>
<text x="211.2" y="196.1">12</text>
<text x="217.7" y="194">9</text>
<text x="217.7" y="197.5">10/CS</text>
<text x="253.4" y="194">SCL1/A2/16</text>
<text x="263" y="197.5">A1/15</text>
<text x="275.2" y="196.1">22</text>
<text x="275.2" y="192.5">23</text>
<text x="66" y="203">Lite</text>
<text x="77.1" y="198">12</text>
<text x="98.8" y="198">29</text>
<text x="105.9" y="203">Y+</text>
<text x="211.2" y="199.6">13</text>
<text x="211.2" y="203.1">14</text>
<text x="217.7" y="201">11/MOSI</text>
<text x="263" y="201">A0/14</text>
<text x="275.2" y="203.1">20</text>
<text x="275.2" y="199.6">21</text>
<text x="77.1" y="205.1">11</text>
<text x="98.8" y="205.1">30</text>
<text x="217.7" y="204.5">12/MISO</text>
<text x="239.2" y="206.3" transform="rotate(-90 239.2 206.3)">VBat</text>
<text x="242.7" y="206.3" transform="rotate(-90 242.7 206.3)">3.3V</text>
<text x="246.2" y="206.3" transform="rotate(-90 246.2 206.3)">GND</text>
<text x="249.8" y="206.3" transform="rotate(-90 249.8 206.3)">Program</text>
<text x="253.3" y="206.3" transform="rotate(-90 253.3 206.3)">On/Off</text>
<text x="261" y="204.5">LED/13</text>
<text x="69.5" y="210">Y+</text>
<text x="77.1" y="212.1">10</text>
<text x="98.8" y="212.1">31</text>
<text x="106.8" y="210">X-</text>
<text x="237.8" y="212.8" transform="rotate(-90 237.8 212.8)">15</text>
<text x="241.3" y="212.8" transform="rotate(-90 241.3 212.8)">16</text>
<text x="244.8" y="212.8" transform="rotate(-90 244.8 212.8)">17</text>
<text x="248.4" y="212.8" transform="rotate(-90 248.4 212.8)">18</text>
<text x="251.9" y="212.8" transform="rotate(-90 251.9 212.8)">19</text>
<text x="69.5" y="217.1">X+</text>
<text x="79.1" y="219.2">9</text>
<text x="98.8" y="219.2">32</text>
<text x="107" y="217.1">Y-</text>
<text x="69.5" y="224.1">Y-</text>
<text x="79.1" y="226.2">8</text>
<text x="98.8" y="226.2">33</text>
<text x="106" y="224.1">D0</text>
<text x="69.5" y="231.2">X-</text>
<text x="79.1" y="233.3">7</text>
<text x="98.8" y="233.3">34</text>
<text x="106" y="231.2">D1</text>
<text x="66" y="238.2">GND</text>
<text x="106" y="238.2">D2</text>
<text x="69.5" y="245.3">IM2</text>
<text x="79.1" y="240.3">6</text>
<text x="98.8" y="240.3">35</text>
<text x="106" y="245.3">D3</text>
<text x="79.1" y="247.4">5</text>
<text x="98.8" y="247.4">36</text>
<text x="69.5" y="252.3">IM1</text>
<text x="79.1" y="254.5">4</text>
<text x="98.8" y="254.5">37</text>
<text x="106" y="252.3">D4</text>
<text x="69.5" y="259.4">IM0</text>
<text x="79.1" y="261.5">3</text>
<text x="98.8" y="261.5">38</text>
<text x="106" y="259.4">D5</text>
<text x="62.4" y="266.5">Card CS</text>
<text x="79.1" y="268.6">2</text>
<text x="98.8" y="268.6">39</text>
<text x="106" y="266.5">D6</text>
<text x="306.6" y="265.2" transform="rotate(-90 306.6 265.2)">10</text>
<text x="55.4" y="273.5">Card Detect</text>
<text x="79.1" y="275.6">1</text>
<text x="98.8" y="275.6">40</text>
<text x="106" y="273.5">D7</text>
<text x="246.2" y="271.7" transform="rotate(-90 246.2 271.7)">2</text>
<text x="249.8" y="271.7" transform="rotate(-90 249.8 271.7)">1</text>
<text x="307.1" y="273.9">8</text>
<text x="308.3" y="270.7" transform="rotate(-90 308.3 270.7)">10</text>
<text x="310.6" y="275.6">7</text>
<text x="310.6" y="272.1">8</text>
<text x="244.8" y="276.2" transform="rotate(-90 244.8 276.2)">2</text>
<text x="248.4" y="276.2" transform="rotate(-90 248.4 276.2)">1</text>
<text x="307.1" y="280.9">6</text>
<text x="307.1" y="277.4">7</text>
<text x="310.6" y="279.2">6</text>
<text x="307.1" y="288">4</text>
<text x="307.1" y="284.4">5</text>
<text x="310.6" y="286.2">4</text>
<text x="310.6" y="282.7">5</text>
<text x="498.8" y="286.2">6</text>
<text x="502.2" y="288">D</text>
<text x="519.9" y="284.4">EH</text>
<text x="522.1" y="288">C</text>
<text x="525.8" y="286.2">3</text>
<text x="525.8" y="282.7">7</text>
<text x="307.1" y="291.5">3</text>
<text x="310.6" y="293.3">2</text>
<text x="310.6" y="289.7">3</text>
<text x="498.8" y="293.3">4</text>
<text x="498.8" y="289.7">5</text>
<text x="502.2" y="291.5">COM</text>
<text x="517.7" y="291.5">CEN</text>
<text x="525.8" y="293.3">1</text>
<text x="525.8" y="289.7">2</text>
<text x="307.1" y="298.6">1</text>
<text x="307.1" y="295">2</text>
<text x="310.6" y="296.8">1</text>
<text x="502.2" y="295">B</text>
<text x="522.2" y="295">A</text>
<text x="308.3" y="302.9" transform="rotate(-90 308.3 302.9)">9</text>
<text x="306.6" y="306.4" transform="rotate(-90 306.6 306.4)">9</text>
</g>
<g font-size="3.2">
<text x="507.7" y="92.2">4</text>
<text x="523.9" y="99.2">2</text>
</g>
<g font-size="2.5">
<text x="67.9" y="64">2</text>
<text x="85.4" y="62.2">3</text>
<text x="85.4" y="65.7">1</text>
</g>
<g font-size="2.5" fill="#00f">
<text x="153.5" y="270.3">1</text>
<text x="153.5" y="286.2">1</text>
<text x="153.5" y="300.3">1</text>
<text x="153.5" y="312.7">1</text>
</g>
<g font-size="2.1" fill="#840000">
<text x="94.2" y="66">+</text>
<text x="112.7" y="66">-</text>
</g>
</svg>
